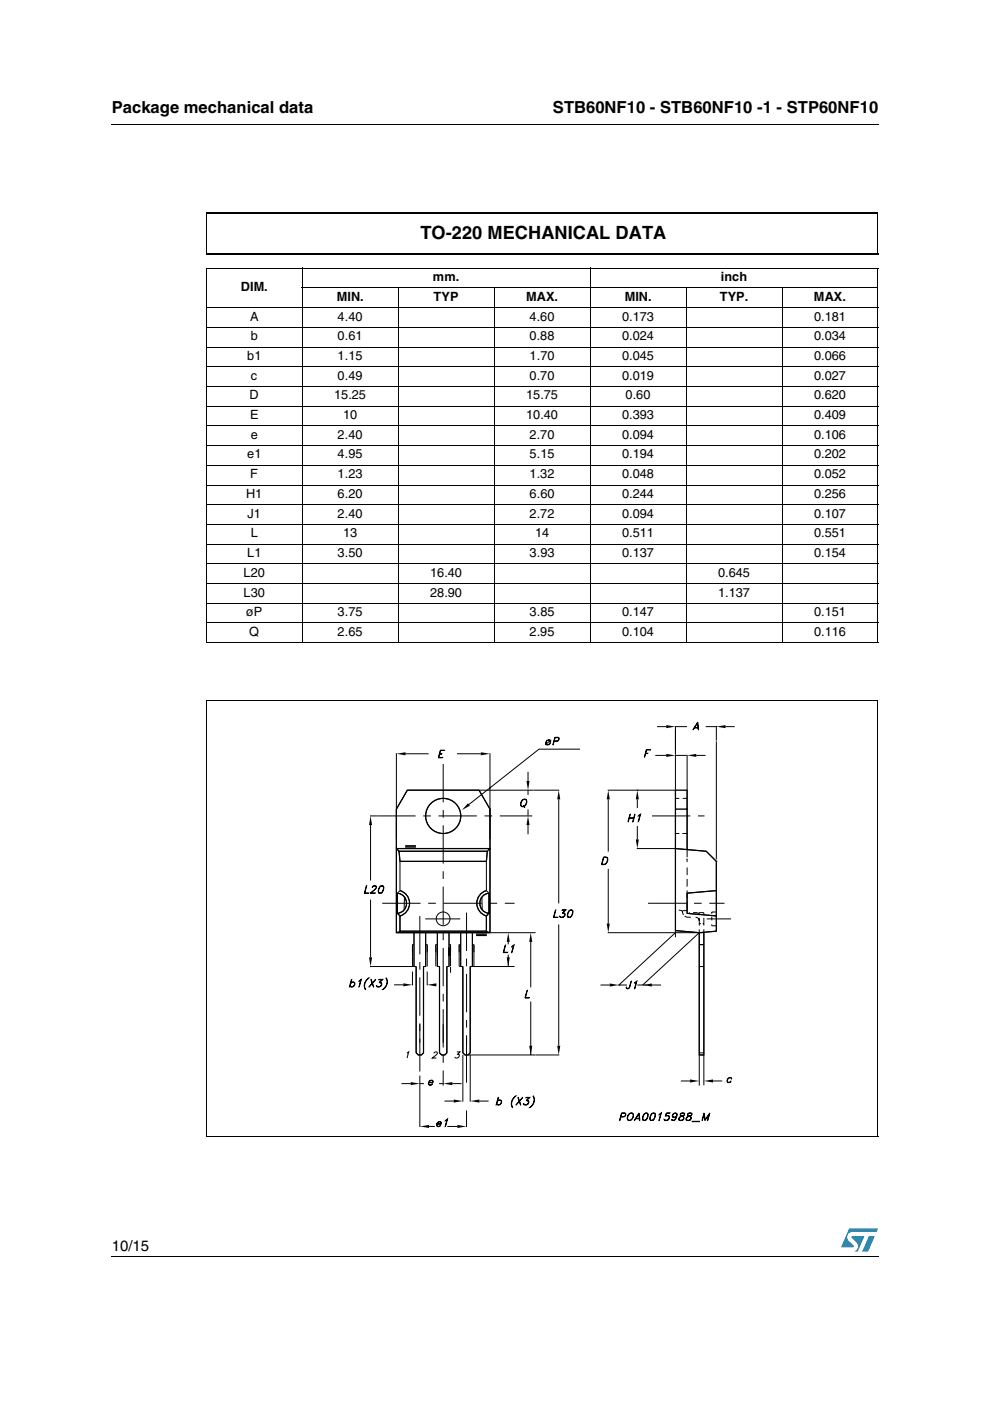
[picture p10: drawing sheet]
<svg xmlns="http://www.w3.org/2000/svg" width="210mm" height="297mm" viewBox="0 0 210 297" stroke-linecap="round" stroke-linejoin="round" font-family="sans-serif">
<g fill="#0099d8">
<path d="M184.2 262.1h1.3l-1.4 3.3h-1.3z"/>
<path d="M180 260.5h6.2l-.3 .7h-5.2a1.11 1.11 0 0 0-1 .7 1.11 1.11 0 0 0 .3 1.2l1 1v.3l-2.7 .1z"/>
<path d="M180.6 262.1h2.7l-1.4 3.3-.7-.1a1.16 1.16 0 0 0 .4-1.8l-1-1.1z"/>
</g>
<path d="M23.6 26.2l.1 .2zM23.6 266.3l.1 .1z" fill="#000"/>
<path d="M23.7 26.3h162.6M23.7 266.3h162.6" fill="none" stroke="#000" stroke-width=".21"/>
<g fill="#fff">
<path d="M43.7 36.1h142.5v214.2h-142.5z"/>
<path d="M43.7 148.6h142.4v92.3h-142.4z"/>
</g>
<path d="M43.7 148.6h142.5M43.8 148.5v92.5M186.2 148.6v92.4M43.7 241h142.5" fill="none" stroke="#000" stroke-width=".21"/>
<g fill="#fff">
<path d="M43.7 50.6l142.5 .1z"/>
<path d="M186.2 50.6v95.7z"/>
<path d="M43.7 146.3h142.5z"/>
<path d="M43.7 50.6l.1 95.7z"/>
</g>
<g fill="none" stroke="#000" stroke-width=".21">
<path d="M43.7 56.9h142.5M43.8 57v79.2M43.8 45v8.9M64.1 56.7v79.7M125.1 56.7v79.7M186.1 45.1v9M186.2 57v79.2M43.7 65.2h142.5M43.7 69.4h142.5M43.7 73.6h142.5M43.7 77.7h142.5M64 61h122.2"/>
<path d="M84.4 60.9v75.5M104.8 60.9v75.5M145.5 60.9v75.5M165.8 60.9v75.5M43.7 81.9h142.5M43.7 86.1h142.5M43.7 90.3h142.5M43.7 94.5h142.5M43.7 98.6h142.5M43.7 102.8h142.5M43.7 107h142.5M43.7 111.2h142.5"/>
<path d="M43.7 115.4h142.5M43.7 119.6h142.5M43.7 123.7h142.5M43.7 127.9h142.5M43.7 132.1h142.5M43.7 136.3h142.5"/>
</g>
<path d="M43.7 53.9h142.5M43.7 45.1h142.5" fill="none" stroke="#000" stroke-width=".28"/>
<g fill="#fff">
<path d="M46.8 151.6h136.2v88.9h-136.2z"/>
<path d="M74.1 153.1h81.6v86h-81.6z"/>
</g>
<g fill="none" stroke="#000" stroke-width=".21" stroke-dasharray="1.6 .8" stroke-linecap="butt">
<path d="M144.9 194l-.4-.9-.9-.2-.4-.4M145.7 180.1v1.7l-.4 .4h.4v.6M145.7 183.9v9a.59 .59 0 0 0 .6 .6M146.5 194.5l-.9-.1-.4-.2M147 193.5l1.3 .2M148.3 193.5v.5M148.3 193.5h.9M148.3 195.8h.3M148.3 195.3a.78 .78 0 0 0-.8-.8M148.3 194.6v3.1M149 195.8h.2M149.2 193.5v.5"/>
<path d="M149.2 194.6v3.1M87.5 200.3v2.4M90.6 200.3v2.4M92.4 200.3v2.4M95.5 200.3v2.4M97.4 200.3v2.4M100.5 200.3v2.4"/>
</g>
<g fill="none" stroke="#000" stroke-width=".21">
<path d="M84 159.7v38M86 159.8h4.9M93.2 159.8h.5l-.5 .1M93.4 159h.9l-.9 .1-.4 1.5 .9 .1h-1zM96.9 159.8h5M103.9 159.7v20.2M115.9 157.1a.48 .48 0 0 1 .7-.1 .48 .48 0 0 1 0 .7 .48 .48 0 0 1-.8 .2 .48 .48 0 0 1 .1-.8zM116 157.1l.5-.2a.51 .51 0 0 1 0 .8 .51 .51 0 0 1-.7 0zM116.9 156.9l-1.3 1M117.5 157.1l.8-.1 .1-.5-.7-.1-.5 1.5 .4-1.6h.7l.2 .2v.4l-.2 .2-.8 .1M123 158.8h-8.7l-14.9 11.8M136.9 159.7h.5l-.5 .1"/>
<path d="M137 158.9h1l-.9 .1-.5 1.6zM139.3 154.1h2M143.2 154.1h2.5M143.2 153.9v44.8M147.2 154.3h.9M147.2 154.3h.8M147.9 153.1l.2 1.6-.2-1.4-1 1.4zM149.6 154.1h2.4M151.9 153.9v3.1M151.9 157.2v25M153.8 154.1h2M78.4 173h1.5"/>
<path d="M78.6 174.9v11.8M101.6 167.5l2.3 4.1M103.9 171.6h.1M103.9 179.9h.1M110.7 169.7a.57 .57 0 0 1 1 0 .99 .99 0 0 1-1.2 1.3l-.1-.6zM110.9 169.6h.6a.89 .89 0 0 1 0 1 .89 .89 0 0 1-1 .3 1.02 1.02 0 0 1 .4-1.3zM111 170.8l.3 .4zM112 163.6v2M112 167.5v1.1M112 171.6v1.3M112 174.9v2M118.5 169.5v22"/>
<path d="M118.6 167.5h-32.2l-2.4 4.1M128.8 167.5h14.4M129 169.5v11.1M133.4 173.5h.9M133.4 173.4h1M133.6 172.6l-.5 1.7zM134.6 172.6l-.5 1.7zM135 179.9h8.2M135.1 167.5h.1M135.1 169.5v1.8M135.1 175.1v2.9M135.3 172.9l.5-.3-.5 1.7 .4-1.5z"/>
<path d="M138.9 160.2h2.4M143.2 179.9l6.5 .6 2.2 2.1v14.8l-3.6 .3M143.2 160.2h2.4M143.2 169.3h.8M143.2 176.7h.8M144.7 176.7h1M144.8 169.3h.9M145.7 160v20.1M147.6 160.2h2M77.7 187.8l-.4 1.5 .9 .1h-1zM78.6 190.7v12.3M78.6 189.3l1 .1h-1.1l.9-.8 .4-.5-.2-.2h-.3l-.4 .3a.5 .5 0 0 1 .4-.4 .5 .5 0 0 1 .5 .3l-.3 .5-.9 .8"/>
<path d="M80.3 189.3h.6M80.7 187.9h.6M80.7 187.9h.6a.97 .97 0 0 1 0 1 .97 .97 0 0 1-1 .4v-.8zM80.8 187.9l-.4 .6v.8M81.2 187.9l.1 .6-.5 .8M84 197.7h29.6M84.3 189.4v4.2M84.3 193.6l.5 .6M84.3 189.4a2.14 2.14 0 0 1 1.9 2.1 2.14 2.14 0 0 1-1.9 2.1M84.6 180.5l-.6-.6h19.9v17.8l-.8-.3M84.6 180.5h18.7l-.2 2.1M84.6 180.5l.2 2.1"/>
<path d="M84.8 188.8a2.79 2.79 0 0 1 2 2.7 2.79 2.79 0 0 1-2 2.7M84.8 182.6v6.2M84.8 194.2v3.2M84.8 197.4h18.3M84.8 197.4l-.8 .3M84.8 182.6h18.3M84.8 188.8l-.5 .6M85.8 190.2l-.1 2.7M90.3 197.7v7.2h-.5h.5zM92.7 197.7v7.2h.5h-.5zM95.2 197.7v7.2h-.5h.5zM97.7 197.7v7.2h.4h-.4z"/>
<path d="M100.2 197.7v7.2M100.2 197.7v7.2h-.5M102.2 190.2v2.7M103.1 182.6v6.2M103.1 194.2v3.2M103.1 188.8l.6 .6M103.1 188.8a2.79 2.79 0 0 0-2 2.7 2.79 2.79 0 0 0 2 2.7M103.7 189.4a2.14 2.14 0 0 0-2 2.1 2.14 2.14 0 0 0 2 2.1M103.7 189.4v4.2M103.7 193.6l-.6 .6M107.8 199.7v.5M112.5 199.4v10"/>
<path d="M117.8 192.9l-.4 1.6h.9h-1zM118.5 196v25.7M118.7 194.3l.2 .2M119.3 193.5a.4 .4 0 0 1 .4 .1 .4 .4 0 0 1 .1 .5 .61 .61 0 0 1-.5 .4 .61 .61 0 0 1-.6-.3 .47 .47 0 0 0 .8 .2l.2-.3M119.5 193.6l.2 .2a.57 .57 0 0 1-.4 .7M119.9 193l-.7-.1h.8l-.7 .7M119.9 192.9l-.7 .7 .5 .1 .1 .2M120.4 194.4h.6M120.8 193.1h.6M120.8 193h.6a.97 .97 0 0 1 0 1 .97 .97 0 0 1-1 .5l-.1-.7zM120.9 193l-.5 .8 .1 .7M121.3 193l.1 .6-.5 .9"/>
<path d="M128 181.7h.5a.89 .89 0 0 1 .4 1 .89 .89 0 0 1-.8 .6h-.6zM128 181.8h.5a.82 .82 0 0 1 .3 .8 .82 .82 0 0 1-.7 .6h-.5zM128.8 197.7h20.2M129 184.2v11.6M143.2 197.7l-12 11.1h1.7M143.2 197.3l5.1 .4M144.7 193.3h.1M144.7 193.1h1M148.3 197.7l-12 11.1M148.3 197.7v32.5M149.2 197.7v32.4M150.9 196v.3h1"/>
<path d="M150.9 194.4v.7M151.9 182.6h.1M151.9 188.8l-6.2 .6v4.3l6.2 .5M151.9 193.4h-1v.3M74.4 208.4a.48 .48 0 0 1 .7-.1 .48 .48 0 0 1 0 .7l-.2 .2a.42 .42 0 0 1-.7-.2 .54 .54 0 0 0 .8 0 .54 .54 0 0 0 0-.7zM74.5 207.6l-.4 1.7zM76.1 208l.5-.4-.5 1.7 .4-1.5zM78 207.5l.2-.2a1.83 1.83 0 0 0-.6 2.5 1.5 1.5 0 0 1 .4-2.3zM78.4 204.9h9.8M78.6 207.6l.7 1.7zM79.6 207.6l-1.4 1.7zM79.9 209l.2 .2"/>
<path d="M80.5 208.3a.51 .51 0 0 1 .5 .5 .51 .51 0 0 1-.7 .5l-.4-.1v-.2a.47 .47 0 0 0 .7 .1l.2-.2M80.7 208.3l.2 .2a.56 .56 0 0 1-.5 .7M81.1 207.7l-.8-.1h.9l-.8 .7M81.1 207.6l-.7 .7 .4 .1 .1 .3M81.8 207.3a1.62 1.62 0 0 1-.7 2.5 1.83 1.83 0 0 0 .7-2.5zM83.6 208.8h1.9M87.5 206v2.9M87.8 200.3h-.3v4.6M88.2 204.9v18.3l.5 .5h.7l.4-.5v-18.3M88.2 204.9h-.4v-7.2v7.2M89 217.2v3.9M90.3 200.3h.3v4.6"/>
<path d="M90.6 206v2.9M92.7 200.3h-.3v4.6M93.2 204.9v18.3l.4 .5h.7l.4-.5v-18.3M94 217.2v3.9M95.2 200.3h.3v4.6M95.5 205v1.2M97.4 204.9h.1M97.7 200.3h-.3v4.6M98.1 204.9v18.3l.5 .5h20M99.7 204.9v18.3l-.4 .5M99.7 204.9h9.4M100.2 200.3h.3v4.6"/>
<path d="M107.1 200.3l-.3 1.6 .8 .1h-.9zM107.8 202.4v2.5M108.5 200.7l.5-.4-.5 1.7 .4-1.5zM111.7 210l-.3 1.5 .8 .1h-.9zM112.5 212.3v11.4M127.3 208.8h2M131.2 208.8h.1M131.2 208.7v.1M133.8 208l-.3 1.3-.2 .3-.3 .1-.2-.4 .2 .3 .3-.1zM134.6 208.3l.4-.3-.5 1.7 .4-1.5zM135.1 208.8h2M136.3 208.7v.1"/>
<path d="M138.2 208.8h2M149.2 204.9h-.9M149.2 200.3h-.9M85.1 229.7h2M86.3 223.3l.3-.3-.3 1.3M89 228v10.9M89 229.7h.9M90.9 229.5v.4l.2 .1 .5-.2a.42 .42 0 0 1-.5 .3 .42 .42 0 0 1-.2-.6l.5-.5 .4 .2v.4h-.9M91 238.8h1.2M91.1 229.2l.5-.1 .2 .2-.1 .2h-.8zM92 223.3a.4 .4 0 0 1 .3-.3 .4 .4 0 0 1 .4 .3l-1 1h.8M92.7 238.3v.4a.44 .44 0 0 0 .7-.1 .42 .42 0 0 1-.6 .3 .42 .42 0 0 1-.2-.6l.5-.5 .4 .1v.4h-.8"/>
<path d="M92.8 238l.5-.1 .2 .2v.2h-.8zM93.1 229.7h.9M94.2 233.4h2M94.4 237.6l.5-.3-.5 1.6 .4-1.5zM94.8 238.8h2.2M95.9 229.7h2M96.9 223h.6l-.5 .5h.2a.48 .48 0 0 1 0 .7 .48 .48 0 0 1-.7-.1M98.1 223.7v9.9M98.9 220v9.6M98.9 235.4v3.5M99.7 223.7v9.9M101.6 233.4h2"/>
<path d="M105.5 233.4a.48 .48 0 0 1 .7-.1 .48 .48 0 0 1 0 .8l-.2 .1a.42 .42 0 0 1-.7-.1 .54 .54 0 0 0 .8 0 .54 .54 0 0 0 0-.8zM105.6 232.7l-.4 1.6zM109.1 232.5l.3-.1a1.83 1.83 0 0 0-.6 2.4 1.5 1.5 0 0 1 .3-2.3zM109.8 232.7l.6 1.6zM110.8 232.7l-1.4 1.6zM111 234.1l.2 .1M111.6 233.3a.4 .4 0 0 1 .4 .1 .4 .4 0 0 1 .1 .4 .61 .61 0 0 1-.5 .5 .61 .61 0 0 1-.6-.3h.1a.47 .47 0 0 0 .7 .1l.2-.2M111.9 233.4l.1 .1a.57 .57 0 0 1-.4 .7M112.2 232.7h-.7h.8l-.7 .7M112.3 232.7l-.8 .7h.5l.1 .3M113 232.4a1.62 1.62 0 0 1-.7 2.4 1.83 1.83 0 0 0 .7-2.4zM131.7 236.7h.7l.2-.6-.8-.1-.5 1.6 .5-1.6h.7l.2 .1-.1 .4-.2 .2-.8 .1"/>
<path d="M133.3 236.2a.57 .57 0 0 1 1 0 .99 .99 0 0 1-1.2 1.3l-.1-.5zM133.5 236.1h.6a.88 .88 0 0 1 0 1 .88 .88 0 0 1-.9 .3 1.03 1.03 0 0 1 .3-1.3zM134.7 237.2h.9M134.8 237.1h.8M135.5 236l.2 1.6-.3-1.4-1 1.4zM136.3 237.4h.7M136.7 236.1h.6M136.7 236h.6a.97 .97 0 0 1 0 1.1 .97 .97 0 0 1-1 .4v-.6zM136.8 236l-.5 .9 .1 .6M137.3 236v.7l-.4 .8M137.9 237.4h.6M138.2 236.1h.7"/>
<path d="M138.3 236h.6a.97 .97 0 0 1 0 1.1 .97 .97 0 0 1-1 .4l-.1-.6zM138.3 236l-.4 .9v.6M138.8 236l.1 .7-.5 .8M139.7 236.3l.5-.3-.5 1.6 .4-1.5zM140.8 237.4l.2 .1M141.7 236.6a.49 .49 0 0 1 0 .8l-.3 .1M141.9 236.9l-.3-.3-.6 .1 .3-.7h.8h-.7l-.3 .6a.53 .53 0 0 1 .9 .2 .53 .53 0 0 1-.4 .7l-.5 .1-.3-.2 .1-.1a.47 .47 0 0 0 .7 .1l.2-.2M142.4 237.4h.7M142.6 236.6l.3 .3 .6-.3M142.7 236.3l.4-.3 .3 .1 .1 .2M143.1 236a.57 .57 0 0 0-.5 .7l.2 .2M143.3 236a1.01 1.01 0 0 1-.3 1.5"/>
<path d="M143.4 236.7l-.4 .3a.53 .53 0 0 1-.3-.9 .53 .53 0 0 1 .9 .1l-.1 .3a1.03 1.03 0 0 1-.9 1.1l-.2-.2 .1 .1M143.5 236.5l-.4 .4M143.9 237.4l.2 .1M144.3 236.1h.8M144.4 229.2h1.9M144.4 236l-.2 .5 .7 .4a.45 .45 0 0 1-.4 .6l-.5-.1v-.4l.2-.2 .7-.2 .3-.4-.3-.2zM144.4 236l-.1 .5 .6 .2a.57 .57 0 0 1-.2 .9 .57 .57 0 0 1-.8-.3l.4-.6 .6-.2 .2-.5M144.9 237.4l-.3 .1M145.5 237.4l.2 .1M145.9 236.1h.8M145.9 236l-.1 .5 .7 .4a.45 .45 0 0 1-.4 .6l-.6-.1 .1-.4 .2-.2 .7-.2 .2-.4-.2-.2zM146 236l-.1 .5 .5 .2a.57 .57 0 0 1-.2 .9 .57 .57 0 0 1-.8-.3l.4-.6 .7-.2 .1-.5"/>
<path d="M146.4 237.4l-.3 .1M146.8 237.7h1.5zM148.3 223.7h.9M148.3 223.2h.9M149.3 236l.2 1.4 1-1.4-.4 1.6 .2-1.3-.9 1.3-.2-1.3-.4 1.3zM151.2 229.2h1.9M154.3 228.7l.2-.2a.42 .42 0 0 1 .7 .2l-.1 .1a.48 .48 0 0 0-.7-.1 .48 .48 0 0 0 0 .8l.6-.3a.42 .42 0 0 1-.6 .3 .42 .42 0 0 1-.2-.6z"/>
<circle cx="94" cy="173" r="3.7"/>
<circle cx="94" cy="194.8" r="1.46"/>
</g>
<path d="M80 173h32.9M94 162v68.2M138.2 173h11.2M81 191.5h28.1M89 194.2v33M90.2 194.8h7.4M98.9 193.5v28M137.4 191.5h16.2M149.8 194.8h5.2" fill="none" stroke="#000" stroke-width=".21" stroke-dasharray="8.1 1.6 1.6 1.6" stroke-linecap="butt"/>
<path d="M103.9 179.9l-.6 .6M143.2 167.5h2.5M143.2 171.6h2.5" fill="none" stroke="#ff0" stroke-width=".21"/>
<g fill="#000">
<path d="M84 159.8l2-.3v.6zM101.9 159.5l2 .3-2 .3zM141.3 153.7l1.9 .4-1.9 .3zM141.3 159.8l1.9 .4-1.9 .3zM145.7 160.2l1.9-.4v.7zM151.9 154.1l1.9-.4v.7zM78.6 173l.3 1.9h-.7zM99.2 170.3l.4 .5-1.7 1zM112 173l.3 1.9h-.7zM111.6 165.6h.7l-.3 1.9zM118.5 167.5l.3 2h-.7zM129 167.5l.3 2h-.7z"/>
<path d="M134.8 178h.7l-.4 1.9zM135.1 167.5l.4 2h-.7zM107.8 197.7l.3 2h-.7zM112.5 197.7l.4 2h-.7zM128.6 195.8h.7l-.3 1.9zM78.2 203h.7l-.3 1.9zM85.5 208.5l2 .3-2 .3zM90.6 208.8l1.9-.3v.6zM107.4 203h.7l-.3 1.9zM129.3 208.5l1.9 .3-1.9 .4zM136.3 208.8l1.9-.3v.7zM87.1 229.4l1.9 .3-1.9 .4z"/>
<path d="M89 238.8l2-.3v.7zM94 229.7l1.9-.3v.7zM96.2 233.1l1.9 .3-1.9 .4zM97 238.5l1.9 .3-1.9 .4zM99.7 233.4l1.9-.3v.7zM112.2 221.7h.7l-.4 2zM118.1 221.7h.7l-.3 2zM146.3 228.9l2 .3-2 .3zM149.2 229.2l2-.3v.6z"/>
</g>
<g fill="none" stroke="#000" stroke-width=".26">
<path d="M85.9 179.6h2.3M85.9 179.3h2.3M86.4 167.5l-2.4 4.1v8.3h19.9v17.8h-19.9v-17.8l.6 .6h18.7l.6-.6v-8.3l-2.3-4.1zM143.2 179.9l6.5 .6 2.2 2.1v14.8l-3.6 .3-5.1-.4v-29.8h2.5v12.6M143.2 171.6h2.5M84.3 193.6a2.15 2.15 0 0 0 1.9-2.1 2.15 2.15 0 0 0-1.9-2.1v4.2l.5 .6M84.6 180.5l.2 2.1h18.3l.2-2.1M84.8 188.8a2.79 2.79 0 0 1 2 2.7 2.79 2.79 0 0 1-2 2.7M84.8 194.2v3.2h18.3v-3.2M100.9 198.1h2.3M100.9 198.3h2.3M103.1 188.8a2.79 2.79 0 0 0-2 2.7 2.79 2.79 0 0 0 2 2.7"/>
<path d="M103.7 193.6a2.15 2.15 0 0 1-1.9-2.1 2.15 2.15 0 0 1 1.9-2.1v4.2l-.6 .6M149.2 197.7v26h-.9v-26M151.9 188.8l-6.2 .6v4.3l6.2 .5M88.2 204.9v18.3l.5 .5h.7l.4-.5v-18.3M93.2 204.9v18.3l.4 .5h.7l.4-.5v-18.3M98.1 204.9v18.3l.5 .5h.7l.4-.5v-18.3"/>
<circle cx="94" cy="173" r="3.7"/>
</g>
<text font-size="3.9" x="89.1" y="50.6">TO-220 MECHANICAL DATA</text>
<g font-size="3.5">
<text x="23.7" y="23.9">Package mechanical data</text>
<text x="117.2" y="23.9">STB60NF10 - STB60NF10 -1 - STP60NF10</text>
</g>
<text font-size="3.2" x="23.7" y="265.1">10/15</text>
<g font-size="2.7">
<text x="91.8" y="59.6">mm.</text>
<text x="152.8" y="59.6">inch</text>
<text x="51.1" y="61.7">DIM.</text>
<text x="71.4" y="63.8">MIN.</text>
<text x="91.9" y="63.8">TYP</text>
<text x="111.5" y="63.8">MAX.</text>
<text x="132.5" y="63.8">MIN.</text>
<text x="152.6" y="63.8">TYP.</text>
<text x="172.6" y="63.8">MAX.</text>
<text x="53" y="68">A</text>
<text x="71.6" y="68">4.40</text>
<text x="112.3" y="68">4.60</text>
<text x="131.9" y="68">0.173</text>
<text x="172.6" y="68">0.181</text>
<text x="52.4" y="76.3">b1</text>
<text x="53.1" y="72.1">b</text>
<text x="71.6" y="76.3">1.15</text>
<text x="71.6" y="72.1">0.61</text>
<text x="112.3" y="72.1">0.88</text>
<text x="112.3" y="76.3">1.70</text>
<text x="131.9" y="72.1">0.024</text>
<text x="131.9" y="76.3">0.045</text>
<text x="172.6" y="72.1">0.034</text>
<text x="172.6" y="76.3">0.066</text>
<text x="53.2" y="80.5">c</text>
<text x="71.6" y="80.5">0.49</text>
<text x="112.3" y="80.5">0.70</text>
<text x="131.9" y="80.5">0.019</text>
<text x="172.6" y="80.5">0.027</text>
<text x="52.9" y="84.7">D</text>
<text x="53" y="88.9">E</text>
<text x="70.8" y="84.7">15.25</text>
<text x="72.8" y="88.9">10</text>
<text x="111.5" y="88.9">10.40</text>
<text x="111.5" y="84.7">15.75</text>
<text x="131.9" y="88.9">0.393</text>
<text x="132.6" y="84.7">0.60</text>
<text x="172.6" y="84.7">0.620</text>
<text x="172.6" y="88.9">0.409</text>
<text x="53.1" y="93">e</text>
<text x="71.6" y="93">2.40</text>
<text x="112.3" y="93">2.70</text>
<text x="131.9" y="93">0.094</text>
<text x="172.6" y="93">0.106</text>
<text x="52.4" y="97.2">e1</text>
<text x="53.1" y="101.4">F</text>
<text x="71.6" y="97.2">4.95</text>
<text x="71.6" y="101.4">1.23</text>
<text x="112.3" y="101.4">1.32</text>
<text x="112.3" y="97.2">5.15</text>
<text x="131.9" y="101.4">0.048</text>
<text x="131.9" y="97.2">0.194</text>
<text x="172.6" y="101.4">0.052</text>
<text x="172.6" y="97.2">0.202</text>
<text x="52.2" y="105.6">H1</text>
<text x="71.6" y="105.6">6.20</text>
<text x="112.3" y="105.6">6.60</text>
<text x="131.9" y="105.6">0.244</text>
<text x="172.6" y="105.6">0.256</text>
<text x="52.4" y="109.7">J1</text>
<text x="53.1" y="113.9">L</text>
<text x="71.6" y="109.7">2.40</text>
<text x="72.8" y="113.9">13</text>
<text x="112.3" y="109.7">2.72</text>
<text x="113.5" y="113.9">14</text>
<text x="131.9" y="109.7">0.094</text>
<text x="131.9" y="113.9">0.511</text>
<text x="172.6" y="109.7">0.107</text>
<text x="172.6" y="113.9">0.551</text>
<text x="52.4" y="118.1">L1</text>
<text x="71.6" y="118.1">3.50</text>
<text x="112.3" y="118.1">3.93</text>
<text x="131.9" y="118.1">0.137</text>
<text x="172.6" y="118.1">0.154</text>
<text x="51.6" y="122.3">L20</text>
<text x="91.2" y="122.3">16.40</text>
<text x="152.2" y="122.3">0.645</text>
<text x="51.6" y="126.5">L30</text>
<text x="52.2" y="130.6">øP</text>
<text x="71.6" y="130.6">3.75</text>
<text x="91.2" y="126.5">28.90</text>
<text x="112.3" y="130.6">3.85</text>
<text x="131.9" y="130.6">0.147</text>
<text x="152.2" y="126.5">1.137</text>
<text x="172.6" y="130.6">0.151</text>
<text x="52.8" y="134.8">Q</text>
<text x="71.6" y="134.8">2.65</text>
<text x="112.3" y="134.8">2.95</text>
<text x="131.9" y="134.8">0.104</text>
<text x="172.6" y="134.8">0.116</text>
</g>
</svg>
